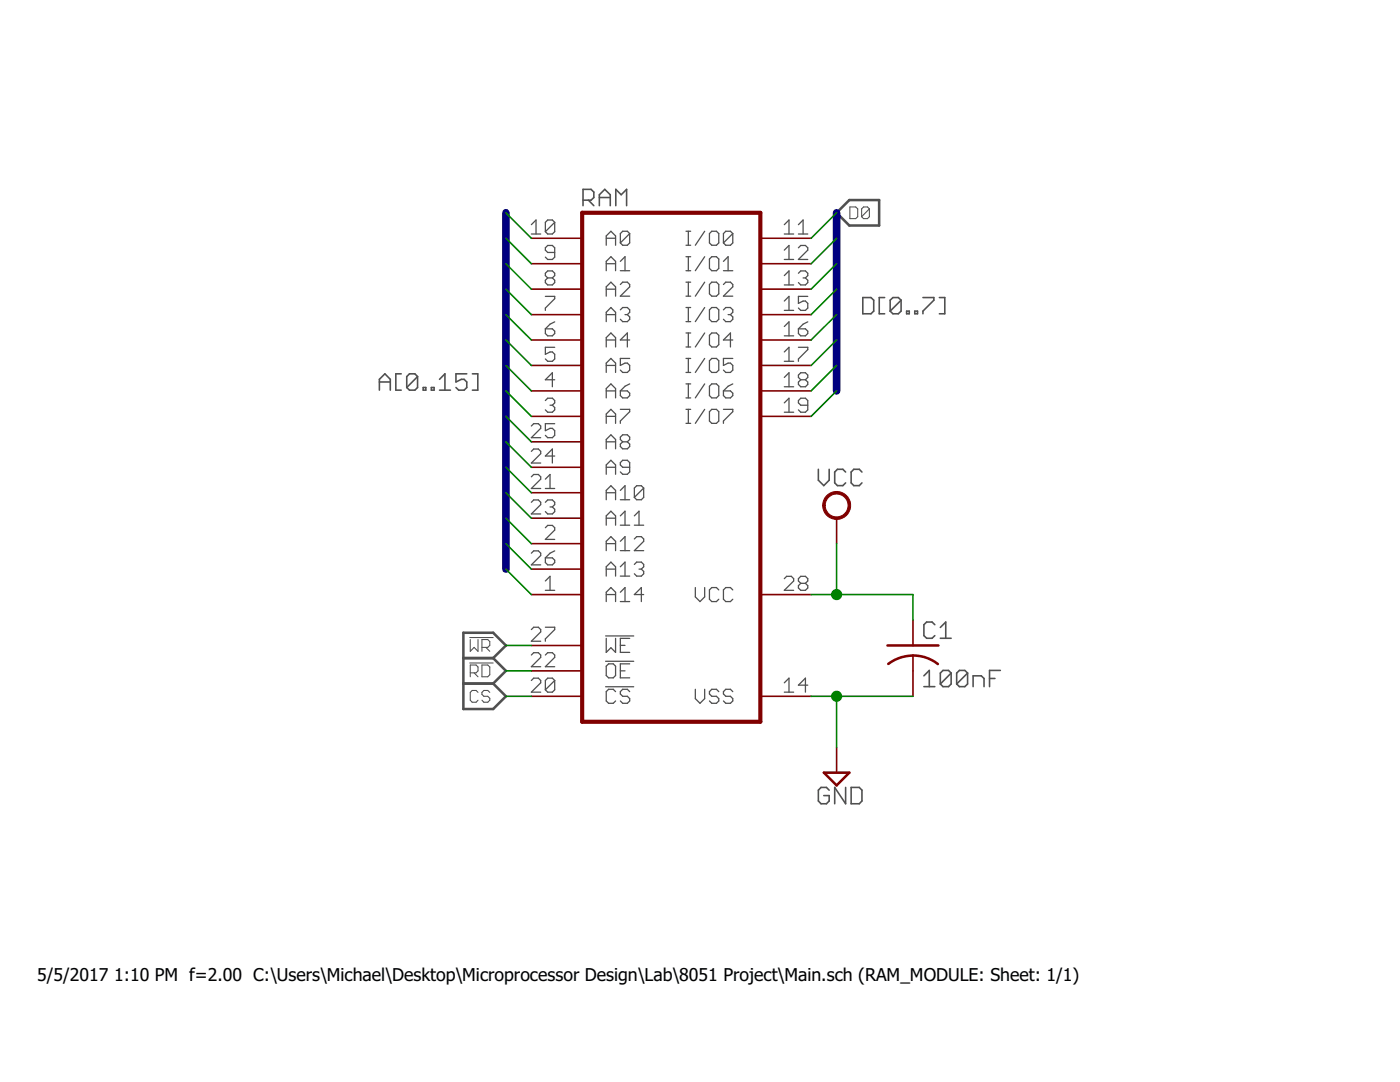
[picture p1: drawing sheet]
<svg xmlns="http://www.w3.org/2000/svg" width="279mm" height="216mm" viewBox="0 0 279 216" stroke-linecap="round" stroke-linejoin="round" font-family="sans-serif">
<g fill="none" stroke="#505050" stroke-width=".32">
<path d="M116.4 39.9h1.6l.5-.5v-1.1l-.5-.5h-1.6v3.2M117.4 39.9l1.1 1.1M119.6 39.4h2.2M119.6 41v-2.1l1.1-1.1 1.1 1.1v2.1M122.9 41v-3.2l1.1 1.1 1.1-1.1v3.2M172.2 59.4h1.6l.6 .5v2.2l-.6 .5h-1.6zM176.6 59.4h-1.1v3.2h1.1M179.8 59.9v2.2l-.5 .5h-1.1l-.5-.5M179.8 59.9l-.5-.5h-1.1l-.5 .5v2.2M179.8 59.9l-2.1 2.2M184.2 59.4h2.2v.5l-2.2 2.2v.5M187.5 59.4h1.1v3.2h-1.1"/>
<path d="M75.7 77.9v-2.2l1.1-1.1 1.1 1.1v2.2M75.7 76.2h2.2M80.1 74.6h-1.1v3.3h1.1M83.3 75.1v2.2l-.5 .6h-1.1l-.5-.6M83.3 75.1l-.5-.5h-1.1l-.5 .5v2.2M83.3 75.1l-2.1 2.2M84.5 77.3h.5v.6h-.5zM86.1 77.3h.5v.6h-.5zM87.7 77.9h2.2M87.7 75.7l1.1-1.1v3.3M93.2 74.6h-2.2v1.6l1.1-.5h.5l.6 .5v1.1l-.6 .6h-1.1l-.5-.6M94.3 74.6h1.1v3.3h-1.1"/>
<path d="M180.9 62.1h.6v.5h-.6zM182.6 62.1h.5v.5h-.5zM163.3 93.6v2.2l1.1 1.1 1.1-1.1v-2.2M168.8 94.2l-.6-.6h-1.1l-.5 .6v2.2l.5 .5h1.1l.6-.5M172 94.2l-.5-.6h-1.1l-.5 .6v2.2l.5 .5h1.1l.5-.5M184.4 134.9l1.1-1.1v3.2M184.4 137h2.2M186.6 124.7l-.6-.6h-1.1l-.5 .6v2.1l.5 .6h1.1l.6-.6M187.7 127.4h2.1M187.7 125.2l1-1.1v3.3M189.8 134.3v2.2l-.5 .5h-1.1l-.5-.5M189.8 134.3l-.5-.5h-1.1l-.5 .5v2.2"/>
<path d="M189.8 134.3l-2.1 2.2M193.1 134.3v2.2l-.5 .5h-1.1l-.6-.5M193.1 134.3l-.5-.5h-1.1l-.6 .5v2.2M193.1 134.3l-2.2 2.2M194.2 137v-2.1h1.6l.6 .5v1.6M197.5 135.4h1.1M199.6 133.8h-2.1v3.2M165.5 157.7l-.6-.6h-1l-.6 .6v2.1l.6 .6h1l.6-.6v-1.1h-1.1M168.8 157.1v3.3l-2.2-3.3v3.3M169.9 157.1h1.6l.5 .6v2.1l-.5 .6h-1.6z"/>
</g>
<g fill="none" stroke="#505050" stroke-width=".25">
<path d="M106 44.8l1-.9v2.8M106 46.7h1.9M108.8 59.1h1.9v.5l-1.9 1.9v.4M109.3 55.5l-.5-.5v-.5l.5-.4h.9l.5 .4v.5l-.5 .5M109.3 55.5l-.5 .4v.5l.5 .5h.9l.5-.5v-.5l-.5-.4M109.3 55.5h.9M110.7 44.4v1.8l-.5 .5h-.9l-.5-.5M110.7 44.4l-.5-.5h-.9l-.5 .5v1.8M110.7 50.4h-1.4l-.5-.5v-.5l.5-.4h.9l.5 .4v1.9l-.5 .5h-.9l-.5-.5M110.7 44.4l-1.9 1.8M121 48.9v-1.8l.9-1 1 1v1.8M121 54v-1.8l.9-1 1 1v1.8"/>
<path d="M121 59.1v-1.9l.9-.9 1 .9v1.9M121 47.5h1.9M121 52.6h1.9M121 57.7h1.9M123.8 56.8l.5-.5h.9l.5 .5v.4l-1.9 1.9h1.9M123.8 52.2l.9-1v2.8M123.8 54h1.9M125.7 46.6l-.5-.5h-.9l-.5 .5v1.9M125.7 46.6v1.9l-.5 .4h-.9l-.5-.4M125.7 46.6l-1.9 1.9M136.9 46.1h.9M136.9 48.9h.9"/>
<path d="M136.9 54h.9M136.9 59.1h.9M136.9 56.3h.9M136.9 51.2h.9M137.4 46.1v2.8M137.4 51.2v2.8M137.4 56.3v2.8M140.6 46.1l-1.8 2.8M140.6 51.2l-1.8 2.8M140.6 56.3l-1.8 2.8M141.6 51.7l.4-.5h1l.4 .5v1.9l-.4 .4h-1l-.4-.4zM141.6 56.8l.4-.5h1l.4 .5v1.8l-.4 .5h-1l-.4-.5z"/>
<path d="M142 46.1h1l.4 .5v1.9l-.4 .4h-1l-.4-.4v-1.9zM144.4 54h1.8M144.4 56.8l.4-.5h1l.4 .5v.4l-1.8 1.9h1.8M144.4 52.2l.9-1v2.8M146.2 46.6l-.4-.5h-1l-.4 .5v1.9M146.2 46.6v1.9l-.4 .4h-1l-.4-.4M146.2 46.6l-1.8 1.9M156.5 46.7h1.9M156.5 51.8h1.9M156.5 56.9h1.9M156.5 44.8l1-.9v2.8M156.5 49.9l1-.9v2.8"/>
<path d="M156.5 55l1-.9v2.8M159.3 46.7h1.9M159.3 49.4l.5-.4h.9l.5 .4v.5l-1.9 1.9h1.9M159.3 54.5l.5-.4h.9l.5 .4v.5l-.5 .5M159.3 44.8l1-.9v2.8M160.3 55.5h.4M160.7 55.5l.5 .4v.5l-.5 .5h-.9l-.5-.5M161.2 59.1h-1.9v1.4l1-.4h.4l.5 .4v1l-.5 .4h-.9l-.5-.4M108.8 65.6h1.4l.5 .5v.4l-.5 .5h-.9l-.5-.5zM108.8 79.9l.5-.4h.9l.5 .4v.5l-.5 .5M110.7 69.3h-1.9v1.4l1-.5h.4l.5 .5v.9l-.5 .5h-.9l-.5-.5M110.7 64.2l-.9 .5-1 .9"/>
<path d="M110.7 75.8h-1.9l1.4-1.4v2.8M121 64.2v-1.9l.9-.9 1 .9v1.9M121 69.2v-1.8l.9-1 1 1v1.8M121 74.3v-1.8l.9-1 1 1v1.8M121 79.4v-1.9l.9-.9 1 .9v1.9M121 62.8h1.9M121 67.8h1.9M121 72.9h1.9M121 78h1.9M123.8 78h1.4l.5 .5v.4l-.5 .5h-.9l-.5-.5zM123.8 61.8l.5-.4h.9l.5 .4v.5l-.5 .5M124.7 62.8h.5"/>
<path d="M125.2 62.8l.5 .4v.5l-.5 .5h-.9l-.5-.5M125.7 71.5h-1.9v1.4l.9-.4h.5l.5 .4v1l-.5 .4h-.9l-.5-.4M125.7 67.8h-1.9l1.4-1.4v2.8M125.7 76.6l-1 .5-.9 .9M136.9 61.4h.9M136.9 64.2h.9M136.9 71.5h.9M136.9 74.3h.9M136.9 79.4h.9M136.9 69.2h.9M136.9 66.4h.9M136.9 76.6h.9"/>
<path d="M137.4 61.4v2.8M137.4 66.4v2.8M137.4 71.5v2.8M137.4 76.6v2.8M140.6 61.4l-1.8 2.8M140.6 66.4l-1.8 2.8M140.6 71.5l-1.8 2.8M140.6 76.6l-1.8 2.8M141.6 77.1l.4-.5h1l.4 .5v1.8l-.4 .5h-1l-.4-.5zM141.6 61.8l.4-.4h1l.4 .4v1.9l-.4 .5h-1l-.4-.5zM142 71.5h1l.4 .5v1.9l-.4 .4h-1l-.4-.4v-1.9zM142 66.4h1l.4 .5v1.9l-.4 .4h-1l-.4-.4v-1.9z"/>
<path d="M144.4 61.8l.4-.4h1l.4 .4v.5l-.4 .5M144.4 78h1.4l.4 .5v.4l-.4 .5h-1l-.4-.5zM145.3 62.8h.5M145.8 62.8l.4 .4v.5l-.4 .5h-1l-.4-.5M146.2 67.8h-1.8l1.4-1.4v2.8M146.2 71.5h-1.8v1.4l.9-.4h.5l.4 .4v1l-.4 .4h-1l-.4-.4M146.2 76.6l-.9 .5-.9 .9M156.5 67h1.9M156.5 72.1h1.9M156.5 65.2l1-1v2.8M156.5 60.1l1-1v2.8M156.5 70.2l1-.9v2.8"/>
<path d="M156.5 75.3l1-.9v2.8M156.5 61.9h1.9M156.5 77.2h1.9M159.3 65.6h1.4l.5 .5v.4l-.5 .5h-.9l-.5-.5zM159.3 69.3h1.9v.5l-1.9 1.8v.5M159.8 75.8h.9M159.8 75.8l-.5-.5v-.5l.5-.4h.9l.5 .4v.5l-.5 .5M159.8 75.8l-.5 .4v.5l.5 .5h.9l.5-.5v-.5l-.5-.4M161.2 64.2l-.9 .5-1 .9M106 85l.5-.5h.9l.5 .5v.5l-1.9 1.8h1.9M106 90.1l.5-.5h.9l.5 .5v.4l-1.9 1.9h1.9M106 95.1l.5-.4h.9l.5 .4v.5l-1.9 1.9h1.9"/>
<path d="M108.8 97.5h1.9M108.8 95.6l1-.9v2.8M109.8 80.9h.4M110.2 80.9l.5 .4v.5l-.5 .5h-.9l-.5-.5M110.7 84.5h-1.9v1.4l1-.4h.4l.5 .4v1l-.5 .4h-.9l-.5-.4M110.7 91h-1.9l1.4-1.4v2.8M121 84.5v-1.9l.9-.9 1 .9v1.9M121 89.6v-1.9l.9-.9 1 .9v1.9M121 94.6v-1.8l.9-1 1 1v1.8M121 99.7v-1.8l.9-1 1 1v1.8M121 83.1h1.9M121 88.2h1.9"/>
<path d="M121 93.2h1.9M121 98.3h1.9M123.8 81.7h1.9v.4l-1.9 1.9v.5M123.8 97.9l.9-1v2.8M123.8 99.7h1.9M124.3 88.2l-.5-.5v-.5l.5-.4h.9l.5 .4v.5l-.5 .5M124.3 88.2l-.5 .4v.5l.5 .5h.9l.5-.5v-.5l-.5-.4M124.3 88.2h.9M125.7 93.2h-1.4l-.5-.4v-.5l.5-.5h.9l.5 .5v1.9l-.5 .4h-.9l-.5-.4M128.5 97.4v1.9l-.5 .4h-.9l-.5-.4M128.5 97.4l-.5-.5h-.9l-.5 .5v1.9M128.5 97.4l-1.9 1.9"/>
<path d="M136.9 81.7h.9M136.9 84.5h.9M137.4 81.7v2.8M140.6 81.7l-1.8 2.8M142 81.7h1l.4 .4v1.9l-.4 .5h-1l-.4-.5v-1.9zM144.4 81.7h1.8v.4l-1.8 1.9v.5M156.5 82.3h1.9M156.5 80.4l1-.9v2.8M161.2 80.9h-1.4l-.5-.5v-.5l.5-.4h.9l.5 .4v1.9l-.5 .5h-.9l-.5-.5M106 100.2l.5-.4h.9l.5 .4v.5l-1.9 1.9h1.9M106 110.4l.5-.5h.9l.5 .5v.4l-1.9 1.9h1.9M108.8 111.3h1.4l.5 .5v.4l-.5 .5h-.9l-.5-.5z"/>
<path d="M108.8 100.2l.5-.4h.9l.5 .4v.5l-.5 .5M108.8 105.3l.5-.5h.9l.5 .5v.5l-1.9 1.8h1.9M108.8 115.9l1-.9v2.8M108.8 117.8h1.9M109.8 101.2h.4M110.2 101.2l.5 .4v.5l-.5 .5h-.9l-.5-.5M110.7 109.9l-.9 .5-1 .9M121 104.8v-1.9l.9-.9 1 .9v1.9M121 109.9v-1.9l.9-.9 1 .9v1.9M121 115v-1.9l.9-.9 1 .9v1.9M121 103.4h1.9M121 108.5h1.9"/>
<path d="M121 113.6h1.9M121 118.6h1.9M123.8 102.9l.9-.9v2.8M123.8 108l.9-.9v2.8M123.8 113.1l.9-.9v2.8M123.8 118.2l.9-1v2.8M123.8 104.8h1.9M123.8 109.9h1.9M123.8 115h1.9M126.6 107.5l.5-.4h.9l.5 .4v.5l-1.9 1.9h1.9M126.6 112.6l.5-.4h.9l.5 .4v.5l-.5 .5M126.6 104.8h1.9"/>
<path d="M126.6 102.9l.9-.9v2.8M127.5 113.6h.5M128 113.6l.5 .4v.5l-.5 .5h-.9l-.5-.5M128.5 118.6h-1.9l1.4-1.4v2.8M138.8 117.2v1.9l.9 .9 .9-.9v-1.9M143.4 117.7l-.4-.5h-1l-.4 .5v1.9l.4 .4h1l.4-.4M146.2 117.7l-.4-.5h-1l-.4 .5v1.9l.4 .4h1l.4-.4M156.5 115.5l.5-.5h.9l.5 .5v.4l-1.9 1.9h1.9M159.8 116.4l-.5 .5v.4l.5 .5h.9l.5-.5v-.4l-.5-.5M159.8 116.4l-.5-.5v-.4l.5-.5h.9l.5 .5v.4l-.5 .5M159.8 116.4h.9M106 125.6l.5-.4h.9l.5 .4v.5l-1.9 1.9h1.9"/>
<path d="M106 130.7l.5-.5h.9l.5 .5v.5l-1.9 1.8h1.9M106 135.8l.5-.5h.9l.5 .5v.4l-1.9 1.9h1.9M108.8 125.2h1.9v.4l-1.9 1.9v.5M108.8 130.7l.5-.5h.9l.5 .5v.5l-1.9 1.8h1.9M110.7 135.8l-.5-.5h-.9l-.5 .5v1.8M110.7 135.8v1.8l-.5 .5h-.9l-.5-.5M110.7 135.8l-1.9 1.8M120.9 126.9h5.6M120.9 132h5.6M120.9 137h5.6M121 120v-1.8l.9-1 1 1v1.8M121 127.4v2.8l.9-1 1 1v-2.8"/>
<path d="M121.5 132.5h.9l.5 .4v1.9l-.5 .5h-.9l-.5-.5v-1.9zM122.9 138l-.5-.5h-.9l-.5 .5v1.9l.5 .4h.9l.5-.4M123.8 120h1.9M123.8 128.8h.9M123.8 133.9h.9M125.7 127.4h-1.9v2.8h1.9M125.7 132.5h-1.9v2.8h1.9M125.7 138l-.5-.5h-.9l-.5 .5v.5l.5 .4h.9l.5 .5v.5l-.5 .4h-.9l-.5-.4M138.8 137.5v1.9l.9 .9 .9-.9v-1.9M143.4 138l-.4-.5h-1l-.4 .5v.5l.4 .4h1l.4 .5v.5l-.4 .4h-1l-.4-.4M146.2 138l-.4-.5h-1l-.4 .5v.5l.4 .4h1l.4 .5v.5l-.4 .4h-1l-.4-.4M156.5 138.1h1.9"/>
<path d="M156.5 136.2l1-.9v2.8M161.2 136.7h-1.9l1.4-1.4v2.8"/>
</g>
<path d="M167 42.5l2.5-2.6h6v5.1h-6zM92.5 131.3h5.9M92.5 136.4h5.9M98.4 131.3l2.6-2.5-2.6-2.5h-5.9v15.2h5.9l2.6-2.6-2.6-2.5M98.4 131.3l2.6 2.6-2.6 2.5" fill="none" stroke="#505050" stroke-width=".51"/>
<g fill="none" stroke="#505050" stroke-width=".21">
<path d="M169.6 41.3h1.2l.4 .4v1.5l-.4 .4h-1.2zM173.5 41.7v1.5l-.4 .4h-.8l-.3-.4M173.5 41.7l-.4-.4h-.8l-.3 .4v1.5M173.5 41.7l-1.5 1.5M93.7 127.2h4.7M93.7 132.3h4.7M93.9 127.6v2.4l.7-.8 .8 .8v-2.4M93.9 134.3h1.1l.4-.4v-.8l-.4-.4h-1.1v2.3M94.6 134.3l.8 .7M95.4 138.2l-.4-.4h-.8l-.3 .4v1.5l.3 .4h.8l.4-.4M96.2 129.2h1.1l.4-.4v-.8l-.4-.4h-1.1v2.4M96.2 132.7h1.1l.4 .4v1.5l-.4 .4h-1.1z"/>
<path d="M97 129.2l.7 .8M97.7 138.2l-.4-.4h-.7l-.4 .4v.4l.4 .3h.7l.4 .4v.4l-.4 .4h-.7l-.4-.4"/>
</g>
<path d="M116.2 42.5h35.5v101.5h-35.5z" fill="none" stroke="#800000" stroke-width=".83"/>
<g fill="none" stroke="#800000" stroke-width=".32">
<path d="M106 47.5h10.2M106 52.6h10.2M106 57.7h10.2M151.7 47.5h10.2M151.7 52.6h10.2M151.7 57.7h10.2M106 62.8h10.2M106 67.8h10.2M106 72.9h10.2M106 78h10.2M151.7 62.8h10.2M151.7 67.8h10.2"/>
<path d="M151.7 72.9h10.2M151.7 78h10.2M106 83.1h10.2M106 88.2h10.2M106 93.2h10.2M106 98.3h10.2M151.7 83.1h10.2M106 103.4h10.2M106 108.5h10.2M106 113.6h10.2M106 118.6h10.2M151.7 118.6h10.2"/>
<path d="M167 103.4v5.1M106 128.8h10.2M106 133.9h10.2M106 138.9h10.2M151.7 138.9h10.2M182.2 123.7v5.1M182.2 130.8v8.1M167 149.1v5.1"/>
</g>
<path d="M177.1 128.8h10.2M182.2 130.8h.8a8 8 0 0 1 4.2 1.7M182.2 130.8l-2.2 .3-1.4 .6-1.3 .8M164.4 154.2h5.1l-2.5 2.5z" fill="none" stroke="#800000" stroke-width=".51"/>
<path d="M164.9 99a2.8 2.8 0 0 1 4.4 .4 2.8 2.8 0 0 1-1.6 4.2 2.8 2.8 0 0 1-3.5-2.7h.5a2.29 2.29 0 0 1 3.3-2.1 2.29 2.29 0 0 1 .4 3.8 2.29 2.29 0 0 1-3.7-1.3v-.4h-.5a2.98 2.98 0 0 1 .7-1.9z" fill-rule="evenodd" fill="#800000" stroke="#800000" stroke-width=".2"/>
<path d="M101 42.5v71.1M167 42.5v35.5" fill="none" stroke="#000080" stroke-width="1.5"/>
<g fill="none" stroke="#008000" stroke-width=".32">
<path d="M101 57.7l5 5.1M101 52.6l5 5.1M101 47.5l5 5.1M101 42.5l5 5M167 57.7l-5.1 5.1M167 52.6l-5.1 5.1M167 47.5l-5.1 5.1M167 42.5l-5.1 5M101 78l5 5.1M101 72.9l5 5.1M101 67.8l5 5.1M101 62.8l5 5"/>
<path d="M167 78l-5.1 5.1M167 72.9l-5.1 5.1M167 67.8l-5.1 5.1M167 62.8l-5.1 5M101 98.3l5 5.1M101 93.2l5 5.1M101 88.2l5 5M101 83.1l5 5.1M101 113.6l5 5M101 108.5l5 5.1M101 103.4l5 5.1M161.9 118.6h20.3v5.1"/>
<path d="M167 108.5v10.1M101 138.9h5M101 128.8h5M101 133.9h5M161.9 138.9h20.3M167 138.9v10.2"/>
</g>
<g fill="#008000" stroke="#008000" stroke-width=".2">
<circle cx="167" cy="118.6" r="1.02"/>
<circle cx="167" cy="138.9" r="1.02"/>
</g>
<g font-size="3.5">
<text x="7.4" y="195.8">5/5/2017</text>
<text x="22.8" y="195.8">1:10 PM f=2.00 C:\Users\Michael\Desktop\Microprocessor Design\Lab\8051 Project\Main.sch (RAM_MODULE: Sheet: 1/1)</text>
</g>
</svg>
